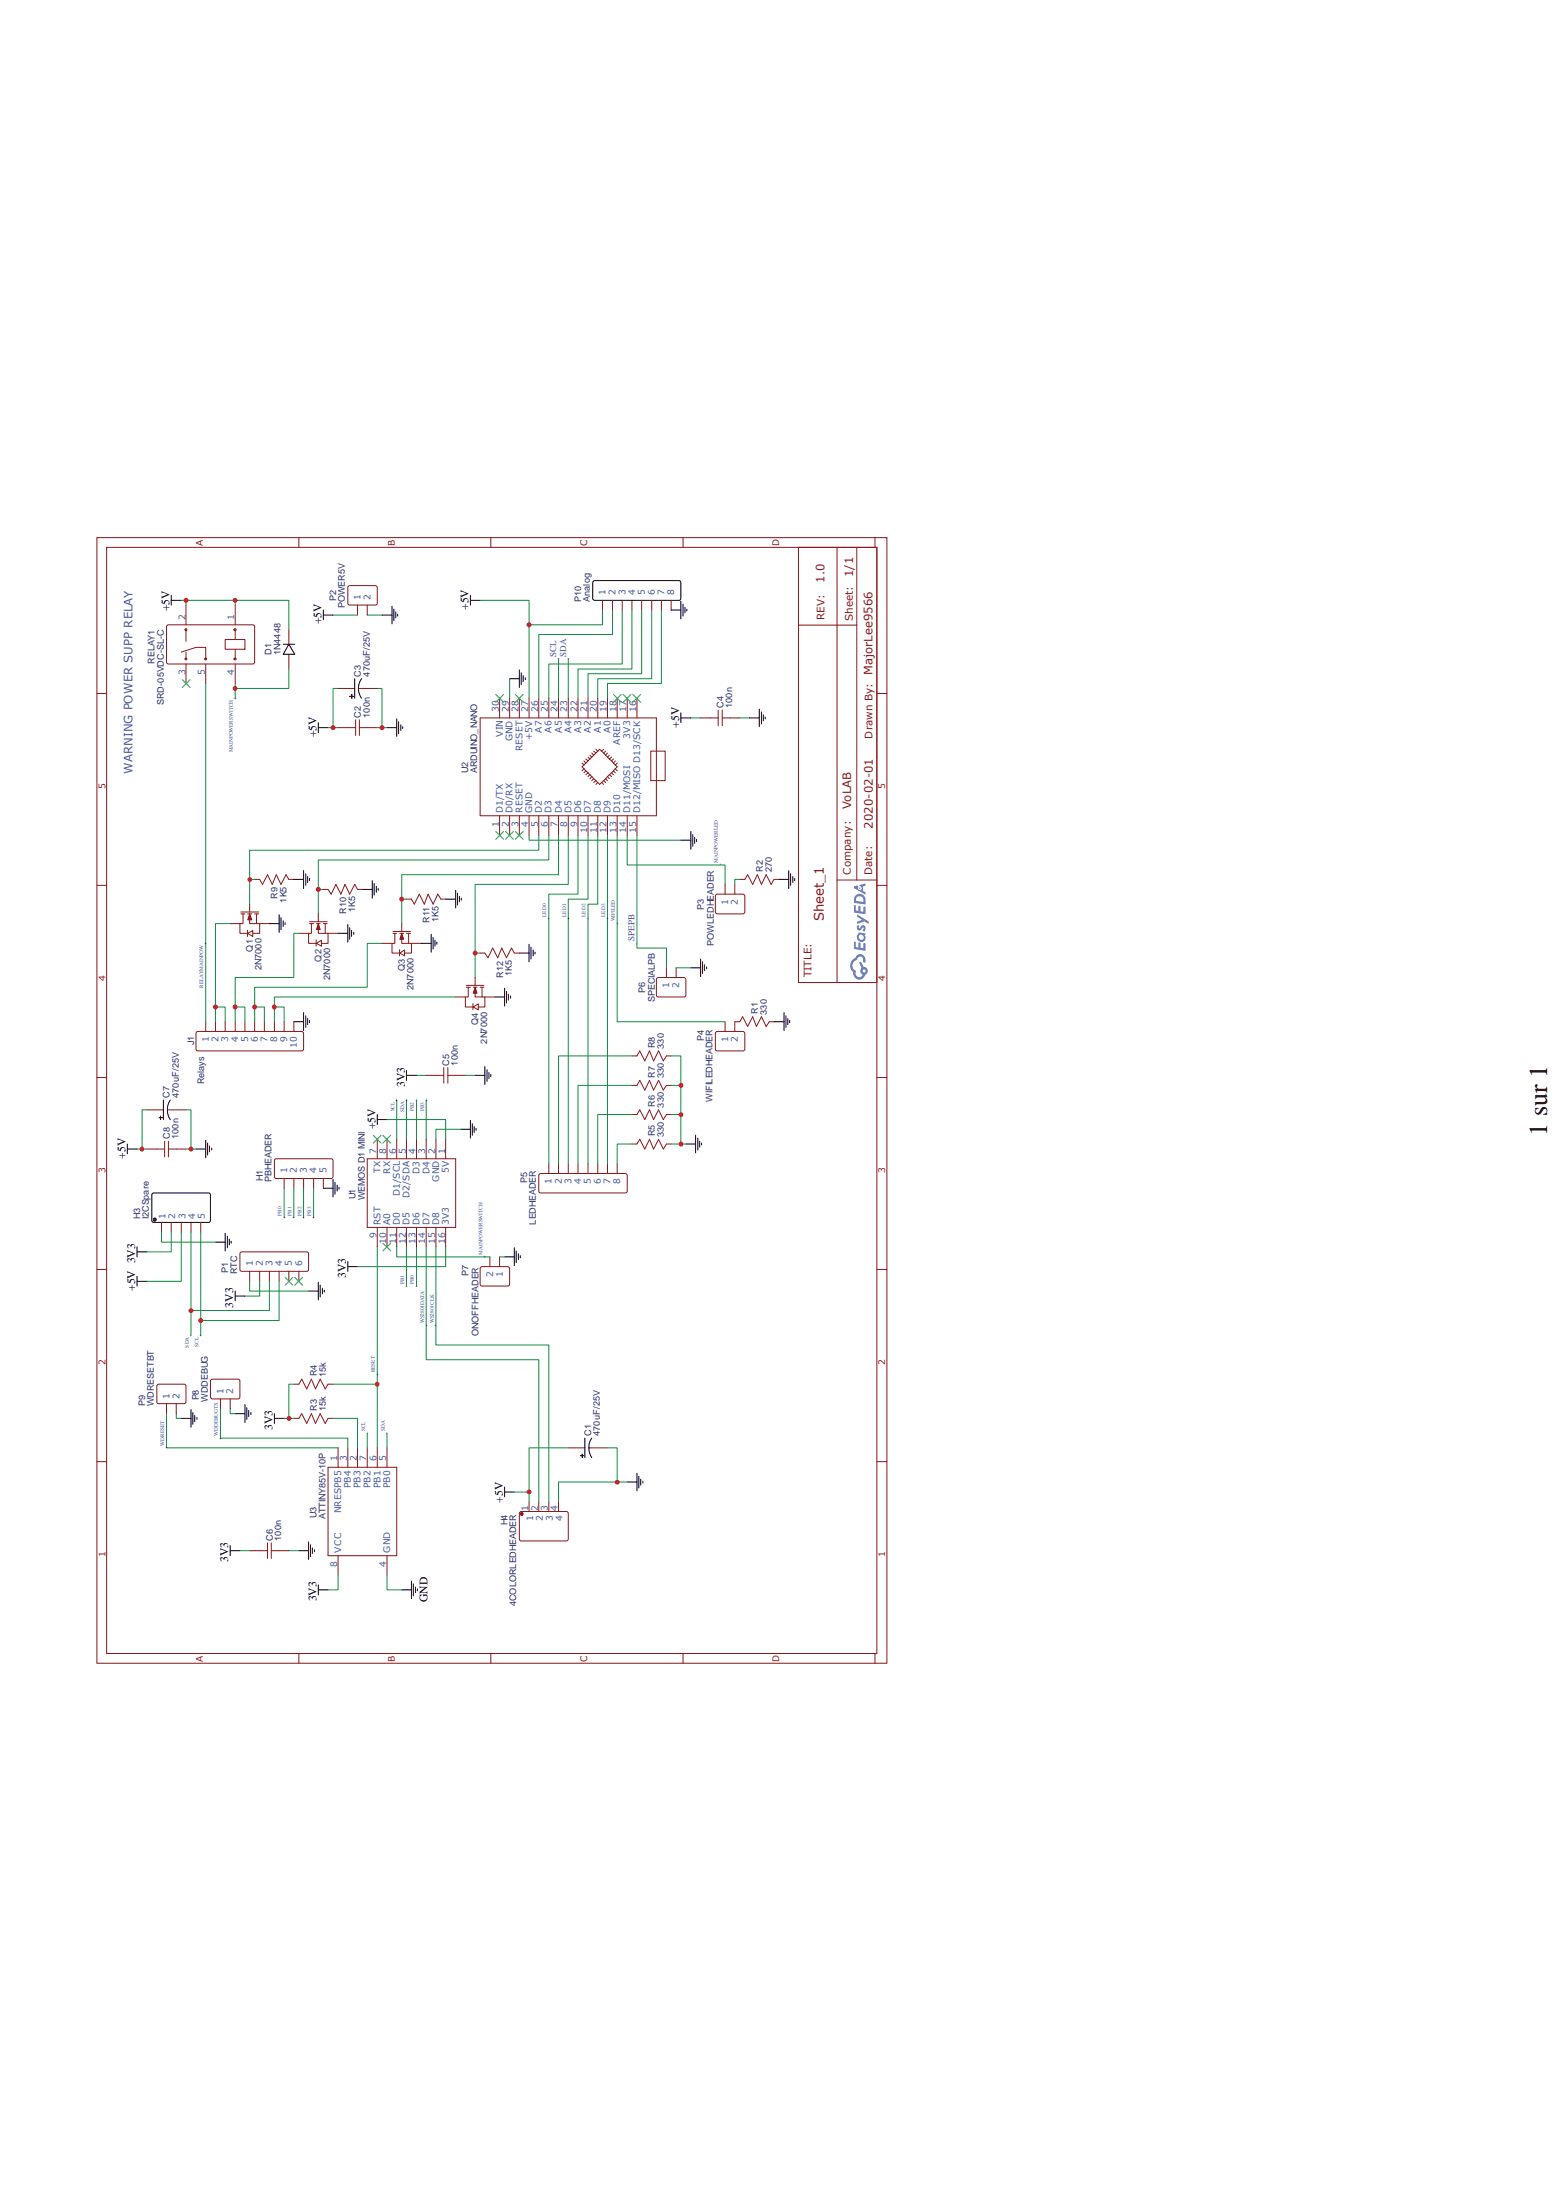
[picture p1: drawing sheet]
<svg xmlns="http://www.w3.org/2000/svg" width="210mm" height="297mm" viewBox="0 0 210 297" stroke-linecap="round" stroke-linejoin="round" font-family="sans-serif">
<g fill="none" stroke="#881618" stroke-width=".13">
<path d="M13.1 72.6h106.6v152h-106.6zM14.4 73.9h104v149.4h-104zM40.3 72.6v1.3M66.3 72.6v1.3M92.2 72.6v1.3M107.8 73.9h10.6v58.8h-10.6zM113 73.9v58.7M115.7 73.9v44.9M118.1 72.6v1.3M13.1 93.6h1.3M107.8 84.4h7.9M118.4 93.6h1.3"/>
<path d="M13.1 119.5h1.3M113 118.8h5.3M118.4 119.5h1.3M13.1 145.5h1.3M118.4 145.5h1.3M13.1 171.4h1.3M118.4 171.4h1.3M13.1 197.3h1.3M118.4 197.3h1.3M40.3 223.3v1.3M66.3 223.3v1.3M92.2 223.3v1.3"/>
<path d="M118.1 223.3v1.3"/>
</g>
<g fill="#6280c0">
<path d="M115.8 124.9l.2 .1a.15 .15 0 0 0-.1 .2 .15 .15 0 0 0 .1 .1 .54 .54 0 0 1 .8-.3v.5l-.2 .3-.2-.2 .2-.3-.1-.1a.74 .74 0 0 1-.7 .4l-.1-.3z"/>
<path d="M115.7 123.5l1.6 .9v.3l-.6-.3-1 .3v-.3l.7-.2-.7-.4z"/>
<path d="M115.3 127.2l.1-.1 .1 .1v.7h.4v-.5l.1-.2 .1 .1 .1 .7h.3v-.5l.2-.2 .1 .1v1l-1.5-.3z"/>
<path d="M115.3 122.2h.2v.1v.6l.4 .1v-.6l.1-.1h.1l.1 .8h.3v-.6l.2-.1h.1v1l-1.5-.2z"/>
<path d="M115.3 119.7l.4-.2 .2 .3a.25 .25 0 0 0 .1 .4 .25 .25 0 0 0 .3-.3l-.3-.4 .8-.2v.3l-.3 .1v.6l.3 .2v.3l-1.5-.9z"/>
<path d="M116 119.9h.1v.1h-.1z"/>
<path d="M115.5 120.9l-.2 .3v.7l1.5 .2v-.5a.81 .81 0 0 0-.4-.8 .81 .81 0 0 0-.9 .1zM115.7 121.1a.56 .56 0 0 1 .7 0 .56 .56 0 0 1 .1 .7l-1-.2z"/>
<path d="M115.9 125.9v.2a.6 .6 0 0 0-.1 .9 .6 .6 0 0 0 .8 .1 .6 .6 0 0 0 .2-.9v-.2zM115.9 126.6a.35 .35 0 0 1 .7 0 .35 .35 0 0 1-.7 0z"/>
<path d="M115.7 129l-.3 .4a1.19 1.19 0 0 0-.2 1.9 .83 .83 0 0 0 .6 1 .83 .83 0 0 0 1-.7 .55 .55 0 0 0 .3-.6 .55 .55 0 0 0-.5-.5l-.4-.7-.2 .2 .3 .7-.1 .1a.55 .55 0 0 0 .3 .8 .52 .52 0 0 1-.8 .3 .52 .52 0 0 1-.1-.8 .8 .8 0 0 1-.5-.8 .8 .8 0 0 1 .6-.7 .4 .4 0 0 1 .4-.5 .4 .4 0 0 1 .4 .4l.1 .4h.2a.76 .76 0 0 0-.2-.9 .76 .76 0 0 0-.9 0zM116.5 130.9h.3v.3h-.3z"/>
</g>
<g fill="none" stroke="#881618" stroke-width=".13">
<path d="M47 79.1h.2h3.6l.1 .2v2.3l-.3 .1h-3.5l-.2-.3v-2.1zM45.6 98.2h2.4M48 97.2v2.1M48.3 81.7v1.3M48.5 97.2v2.1M48.5 98.2h2.4M49.6 81.7v1.3M64.8 96.9h23.8v13.2h-23.8zM67.4 94.3v2.6M68.8 94.3v2.6M70.1 94.3v2.6M71.4 94.3v2.6"/>
<path d="M72.7 94.3v2.6M74.1 94.3v2.6M75.4 94.3v2.6M76.7 94.3v2.6M78 94.3v2.6M79.4 94.3v2.6M80.7 94.3v2.6M82 94.3v2.6M83.3 94.3v2.6M84.7 94.3v2.6M86 94.3v2.6M67.4 110.1v2.7"/>
<path d="M68.8 110.1v2.7M70.1 110.1v2.7M71.4 110.1v2.7M72.7 110.1v2.7M74.1 110.1v2.7M75.4 110.1v2.7M76.7 110.1v2.7M78 110.1v2.7M78.6 103l.2 .3M78.8 102.7l.3 .3M78.8 103.8l.3 .3M78.8 103.8l-.2 .3"/>
<path d="M79.1 104.1l-.3 .2M79.1 102.5l.3 .2M79.1 104.1l.3 .2M79.4 110.1v2.7M79.4 102.2l.2 .3M79.4 104.3l.5 .5M79.4 104.3l-.3 .3M79.6 104.6l-.2 .2M79.6 102l.3 .2M79.9 101.7l.2 .3M79.9 104.8l.2 .3M79.9 104.8l-.3 .3"/>
<path d="M80.1 105.1l-.2 .3M80.1 101.4l.3 .3M80.1 105.1l.3 .3M80.4 101.2l.3 .2M80.4 105.4l.5 .5 .3-.2M80.4 105.4l-.3 .3M80.7 110.1v2.7M80.7 105.7l-.3 .2M81.2 101.4l-.3-.2-2.3 2.3 .2 .3M81.2 101.4l.3 .3M81.2 105.7l.3 .2M81.5 101.7l.2 .3"/>
<path d="M81.5 101.2l-.3 .2M81.5 105.4l-.3 .3M81.5 105.4l.2 .3M81.7 102l.6 .5M81.7 101.4l-.2 .3M81.7 105.1l-.2 .3M81.7 105.1l.3 .3M82 110.1v2.7M82 101.7l-.3 .3M82 104.8l-.3 .3M82 104.8l.3 .3M82.3 102.5l.2 .2"/>
<path d="M82.3 102l-.3 .2M82.3 104.6l-.3 .2M82.3 104.6l.2 .2M82.5 102.7l.3 .3M82.5 102.2l-.2 .3M82.5 104.3l-.2 .3M82.5 104.3l.3 .3M82.8 103l.5 .5-.2 .3M82.8 102.5l-.3 .2M82.8 104.1l-.3 .2M82.8 104.1l.3 .2M83.1 102.7l-.3 .3"/>
<path d="M83.1 103.8l-.3 .3M83.1 103.8l.2 .3M83.3 110.1v2.7M83.3 103l-.2 .3M84.7 110.1v2.7M86 110.1v2.7M87.8 101.4h2v4h-2zM97.9 119.4v1.3M99.2 119.4v1.3M99.9 118.7h.6l.4-.6 .7 1.3 .6-1.3 .6 1.3 .6-1.3 .7 1.3 .4-.7h.7M26.6 139.3h14.1l.3 .2v2.1l-.1 .2-.2 .1h-14h-.1l-.1-.3v-2.1zM27.8 138v1.3"/>
<path d="M29.1 138v1.3M30.4 138v1.3M31.7 138v1.3M33.1 138v1.3M34.4 138v1.3M35.7 138v1.3M37 138v1.3M38.4 138v1.3M39.7 138v1.3M96.6 139.3h.2h3.6l.1 .2v2.3l-.3 .1h-3.5l-.1-.3v-2.1zM96.7 120.8h3.7l.1 .2v2.3l-.3 .1h-3.4l-.2-.1v-.2v-2.1zM97.9 138v1.3"/>
<path d="M104.5 138h-.7l-.4 .6-.6-1.3-.7 1.3-.5-1.3-.7 1.3-.7-1.3-.3 .7h-.7v1.3M37.2 156.5h7.5l.3 .2-.1 2.3-.2 .1h-7.5l-.2-.3v-2.1zM38.4 159.1v1.3M39.7 159.1v1.3M41 159.1v1.3M42.3 159.1v1.3M43.6 159.1v1.3M49.6 156.5h11.9v9.2h-11.9zM50.9 153.8v2.7M52.2 153.8v2.7M53.6 153.8v2.7M54.9 153.8v2.7"/>
<path d="M56.2 153.8v2.7M57.5 153.8v2.7M58.8 153.8v2.7M60.2 153.8v2.7M72.8 158.6l.2-.2h11.4l.1 .1 .2 .2v2.1l-.1 .2-.2 .1-11.5-.1-.2-.2zM74.1 157.1v1.3M75.4 157.1v1.3M76.7 157.1v1.3M78 157.1v1.3M79.4 157.1v1.3M80.7 157.1v1.3M82 157.1v1.3"/>
<path d="M83.3 157.1v1.3M85.3 154.5h.7l.4-.7 .6 1.3 .7-1.3 .5 1.3 .7-1.3 .6 1.3 .5-.6h.6M85.3 150.5h.7l.4-.7 .6 1.4 .7-1.4 .5 1.4 .7-1.4 .6 1.4 .5-.7h.6M85.3 146.5h.7l.4-.6 .6 1.3 .7-1.3 .5 1.3 .7-1.3 .6 1.3 .5-.7h.6M85.3 142.6h.7l.4-.7 .6 1.3 .7-1.3 .5 1.3 .7-1.3 .6 1.3 .5-.6h.6M32.5 169.1l.1-.1h8.8l.3 .3v2.1l-.1 .1-.2 .2-8.9-.1-.1-.2v-2.1zM33.7 171.7v1.3M35.1 171.7v1.3M36.4 171.7v1.3M37.7 171.7v1.3M39 171.7v1.3M40.3 171.7v1.3"/>
<path d="M50.9 165.7v2.6M52.2 165.7v2.6M53.6 165.7v2.6M54.9 165.7v2.6M56.2 165.7v2.6M57.5 165.7v2.6M58.8 165.7v2.6M60.2 165.7v2.6M64.9 171.1l.2-.1 3.5 .1 .2 .2v2.2l-.3 .1h-3.6l-.1-.2v-2.1zM66.1 169.7v1.3M67.4 169.7v1.3M21.3 186.9h3.5l.2 .1 .1 .1v2.3l-.3 .1h-3.5l-.1-.2v-2.2z"/>
<path d="M22.5 189.5v1.4M23.8 189.5v1.4M28.4 186.3l.3-.1h3.4l.2 .1 .1 .2-.1 2.2-.2 .2-3.6-.1-.1-.2zM29.8 188.9v1.3M31.1 188.9v1.3M39.7 191.5h.6l.4-.6 .7 1.3 .6-1.3 .6 1.3 .6-1.3 .7 1.3 .4-.7h.7M39.7 186.9h.6l.4-.7 .7 1.3 .6-1.3 .6 1.3 .6-1.3 .7 1.3 .4-.6h.7M44.3 198.1h9.3v11.9h-9.3zM45.6 195.5v2.6M46.9 195.5v2.6M48.3 195.5v2.6M49.6 195.5v2.6"/>
<path d="M50.9 195.5v2.6M52.2 195.5v2.6M45.6 210v2.7M52.2 210v2.7M70.2 204.2l.2-.1h6.1l.1 .1 .1 .1v3.5l-.1 .2-.1 .1h-6.1l-.2-.1-.1-.2v-3.5z"/>
</g>
<g fill="none" stroke="#000" stroke-width=".13">
<path d="M23.1 81.1h1.4M23.1 80.4v1.3M43 98.2h1.3M43 97.6v1.3M43.6 83h1.4M43.6 82.4v1.3M51.6 83h1.3M52.2 98.2h1.4M52.9 81.9v2.3M53.2 82.2v1.6M53.4 82.6v.8M53.6 97.1v2.3"/>
<path d="M53.7 82.9v.3M53.8 97.4v1.6M54.1 97.9v.7M54.4 98.1v.3M105.2 118.7h1.3M106.5 117.5v2.5M106.7 118v1.5M107 118.4v.8M107.3 118.6v.3M39.7 138h1.3M41 136.7v2.4M41.3 137.1v1.6"/>
<path d="M41.5 137.5v.8M41.8 137.8v.3M104.5 138h1.3M105.8 136.7v2.4M106.1 137.1v1.6M106.3 137.5v.8M106.6 137.8v.3M92.6 154.5h1.3M93.9 153.3v2.3M94.2 153.7v1.6M94.4 154.1v.8M94.7 154.3v.3"/>
<path d="M31.7 175h1.4M31.7 174.3v1.3M41.7 174.3h1.3M43 173.1v2.4M43.2 173.5v1.6M43.5 173.9v.8M43.8 174.2v.2M46.9 171h1.4M46.9 170.3v1.4M68.1 169.7h1.3M69.4 168.5v2.4M69.7 168.9v1.6"/>
<path d="M70 169.3v.8M70.2 169.5v.3M24.5 191.5h1.3M25.8 190.3v2.4M26 190.7v1.6M26.3 191.1v.8M26.6 191.4v.2M31.7 190.9h1.4M33.1 189.6v2.5M33.3 190.1v1.5M33.6 190.4v.9M33.9 190.7v.3"/>
<path d="M37 191.5h1.4M37 190.9v1.3M43 214v1.3M43 214.7h1.3M54.2 214.7h1.3M55.5 213.5v2.3M55.8 213.9v1.6M56.1 214.3v.7M56.3 214.5v.3"/>
</g>
<g fill="none" stroke="#128a43" stroke-width=".13">
<path d="M24.5 81.1h7.2v.6M25.1 81.1v.6M27.8 92.3v45.7M31.7 92.3v2M44.3 98.2h1.3M45 83h3.3M45.6 93h-.6v5.2M49.6 83h2M50.9 93h.7v5.2M50.9 98.2h1.3M78 112.8v7.9h-3.9v36.4M79.4 112.8v8.6h-2.7v35.7"/>
<path d="M80.7 112.8v9.3h-1.3v35M82 112.8v44.3M83.3 112.8v25.2h14.6M84.7 112.8v4h13.2v2.6M99.9 118.7h-.7v.7M85.3 154.5h-2v2.6M85.3 150.5h-4.6v6.6M85.3 146.5h-7.3v10.6M85.3 142.6h-9.9v14.5M90.6 142.6h1.3v11.9M90.6 154.5h2M90.6 150.5h1.3"/>
<path d="M90.6 146.5h1.3M33.7 173v1.3h8M35.1 173v2h-2M36.4 173v3.9h-10.6M37.7 173v5.3h-10.6M50.9 168.3v18.6M53.6 168.3v1.4h12.5M60.2 168.3v2.7h-11.9M67.4 169.7h.7M22.5 190.9v4.6h23.1M23.8 190.9v.6h.7M29.8 190.2v4h17.1v1.3"/>
<path d="M31.1 190.2v.7h.6M38.4 191.5h1.3M39.7 186.9h-.7v4.6M45 191.5h3.3v4M45 186.9h5.9v8.6M49.6 193.5v2M52.2 193.5v2M45.6 212.7v2h-1.3M52.2 212.7v2h2"/>
</g>
<g fill="#000">
<path d="M31.6 94.3h.3zM31.7 94.1v.3z"/>
<path d="M97.1 116.8h.3zM97.2 116.6v.3z"/>
<path d="M27.6 127.4h.3zM27.8 127.2v.3z"/>
<path d="M73.9 124h.3zM74.1 123.9v.3z"/>
<path d="M76.6 124h.2zM76.7 123.9v.3z"/>
<path d="M79.2 124h.3zM79.4 123.9v.3z"/>
<path d="M81.9 124h.2zM82 123.9v.3z"/>
<path d="M83.2 124.7h.2zM83.3 124.6v.2z"/>
<path d="M65.3 169.7h.3zM65.4 169.5v.3z"/>
<path d="M29.6 194.2h.3zM29.8 194v.3z"/>
<path d="M49.4 193.5h.3zM49.6 193.4v.2z"/>
<path d="M50.8 185.6h.3zM50.9 185.4v.3z"/>
<path d="M52.1 193.5h.3zM52.2 193.4v.2z"/>
</g>
<path d="M70.3 204.3h.3v.3h-.2h-.1z" fill="#881618"/>
<path d="M70.3 204.3h.3v.3h-.2h-.1zM71.4 202.8v1.3M72.7 202.8v1.3M74.1 202.8v1.3M75.4 202.8v1.3" fill="none" stroke="#881618" stroke-width=".13"/>
<g fill="none" stroke="#000" stroke-width=".13">
<path d="M63.5 80.4v1.3M63.5 81.1h1.3M68.8 91.6h1.3M70.1 90.5v2.3M70.4 90.8v1.6M70.6 91.2v.8M70.9 91.5v.3M91.9 113.4h1.4M93.3 112.3v2.4M93.5 112.7v1.5M93.8 113.1v.8M94 113.3v.3"/>
<path d="M45 159.2v2.4M45.2 159.6v1.6M50.9 151.2h1.3M50.9 150.5v1.3M62.1 152.5h1.4M63.5 151.3v2.4M63.8 151.7v1.6M64 152.1v.8M64.3 152.3v.3M43.6 160.4h1.4M45.5 160v.8M45.8 160.3v.3"/>
<path d="M86 198.9v2.4M86.2 199.3v1.6M86.5 199.7v.8M86.8 200v.2M68.1 201.5h1.3M68.1 200.8v1.3M84.7 200.1h1.3"/>
</g>
<g fill="none" stroke="#128a43" stroke-width=".13">
<path d="M64.8 81.1h6.6v13.2M68.8 91.6v2.7M71.4 112.8v.6h20.5M52.2 151.2h8v2.6M53.6 148.5v5.3M54.9 148.5v5.3M56.2 148.5v5.3M57.5 148.5v5.3M62.1 152.5h-3.3v1.3M38.4 160.4v4M39.7 160.4v4M41 160.4v4"/>
<path d="M42.3 160.4v4M54.9 168.3v5.3M56.2 168.3v5.3M57.5 168.3v15.3h15.2v19.2M58.8 168.3v13.3h15.3v21.2M69.4 201.5h2v1.3M84.7 200.1h-9.3v2.7"/>
</g>
<g fill="#000">
<path d="M68 93.8l-1.1 1zM66.9 93.8l1.1 1z"/>
<path d="M69.6 94.8l1-1zM69.6 93.8l1 1z"/>
<path d="M83.9 93.8l-1.1 1zM82.8 93.8l1.1 1z"/>
<path d="M84.1 94.8l1.1-1zM84.1 93.8l1.1 1z"/>
<path d="M85.4 94.8l1.1-1zM85.4 93.8l1.1 1z"/>
<path d="M66.9 113.3l1.1-1zM66.9 112.3l1.1 1z"/>
<path d="M68.2 113.3l1.1-1zM68.2 112.3l1.1 1z"/>
<path d="M69.6 113.3l1-1zM69.6 112.3l1 1z"/>
<path d="M50.4 154.3l1-1zM50.4 153.3l1 1z"/>
<path d="M51.7 154.3l1-1zM51.7 153.3l1 1z"/>
<path d="M53.4 148.5h.3zM53.6 148.4v.3z"/>
<path d="M54.7 148.5h.3zM54.9 148.4v.3z"/>
<path d="M56.1 148.5h.2zM56.2 148.4v.3z"/>
<path d="M57.4 148.5h.3zM57.5 148.4v.3z"/>
<path d="M38.2 164.4h.3zM38.4 164.2v.3z"/>
<path d="M38.5 173.5l1-1zM38.5 172.5l1 1z"/>
<path d="M39.5 164.4h.3zM39.7 164.2v.3z"/>
<path d="M39.8 173.5l1.1-1zM39.8 172.5l1.1 1z"/>
<path d="M40.9 164.4h.2zM41 164.2v.3z"/>
<path d="M42.2 164.4h.3zM42.3 164.2v.3z"/>
<path d="M51.7 168.9l1-1.1zM51.7 167.8l1 1.1z"/>
<path d="M54.7 173.6h.3zM54.9 173.5v.3z"/>
<path d="M56.1 173.6h.2zM56.2 173.5v.3z"/>
<path d="M57.4 178.9h.3zM57.5 178.8v.3z"/>
<path d="M58.7 178.9h.3zM58.8 178.8v.3z"/>
</g>
<g fill="none" stroke="#4fb848" stroke-width=".13">
<path d="M66.9 93.8l1.1 1M68 93.8l-1.1 1M69.6 93.8l1 1M70.6 93.8l-1 1M82.8 93.8l1.1 1M83.9 93.8l-1.1 1M84.1 93.8l1.1 1M85.2 93.8l-1.1 1M85.4 93.8l1.1 1M86.5 93.8l-1.1 1M66.9 112.3l1.1 1M68 112.3l-1.1 1"/>
<path d="M68.2 112.3l1.1 1M69.3 112.3l-1.1 1M69.6 112.3l1 1M70.6 112.3l-1 1M50.4 153.3l1 1M51.4 153.3l-1 1M51.7 153.3l1 1M52.7 153.3l-1 1M38.5 172.5l1 1M39.5 172.5l-1 1M39.8 172.5l1.1 1M40.9 172.5l-1.1 1"/>
<path d="M51.7 167.8l1 1.1M52.7 167.8l-1 1.1"/>
</g>
<path d="M33.7 123.4l.3 .8h-.6z" fill="#881618"/>
<g fill="none" stroke="#881618" stroke-width=".13">
<path d="M34.4 118.7h.7l.3 .7 .7-1.3 .6 1.3 .6-1.3 .6 1.3 .7-1.3 .4 .6h.7M31.1 124.7h1.3M32.5 123.1h2.4M32.5 123.4h.6M32.8 123.4v1.3h-.4v1.3h1M33.4 125.6v.8M33.4 126l.7-.4v.8zM33.4 123.4h.6M33.7 123.4l.3 .8h-.6zM33.7 123.4v1.3h1.4v1.3h-1M33.7 122.1v1M34.4 123.4h.5"/>
<path d="M34.6 123.4v1.3M35.1 124.7h1.3M43.6 120.1h.7l.4 .6 .6-1.3 .7 1.3 .6-1.3 .6 1.3 .7-1.3 .4 .7h.6"/>
</g>
<path d="M34.4 118.7h-.7v3.4M72.7 112.8v2h-39v3.9M29.1 136h1.3v2M31.1 124.7h-2v13.3M43.6 120.1h-.6v3.3" fill="none" stroke="#128a43" stroke-width=".13"/>
<g fill="none" stroke="#000" stroke-width=".13">
<path d="M39.7 118.7h1.3M41 117.5v2.5M41.3 118v1.5M41.5 118.4v.8M41.8 118.6v.3M50.2 118.9v2.4M50.5 119.3v1.6M50.8 119.7v.8M51.1 120v.2M36.4 124.7h1.3M37.7 123.5v2.4M37.9 123.9v1.6"/>
<path d="M38.2 124.3v.8M38.5 124.6v.2M45.6 126h1.3M46.9 124.8v2.4M47.2 125.3v1.5M47.5 125.6v.8M47.8 125.9v.2M48.9 120.1h1.3"/>
</g>
<path d="M43 124.7l.2 .8h-.5z" fill="#881618"/>
<g fill="none" stroke="#881618" stroke-width=".13">
<path d="M40.3 126h1.4M41.8 124.4h2.4M41.8 124.7h.5M42 124.7v1.3h-.3v1.4h1M42.7 126.9v.9M42.7 127.4l.7-.5v.9zM42.7 124.7h.5M43 124.7l.2 .8h-.5zM43 124.7v1.3h1.3v1.4h-.9M43 123.4v1M43.6 124.7h.6M43.9 124.7v1.3"/>
<path d="M44.3 126h1.3M54.9 121.4h.6l.4 .7 .7-1.4 .7 1.4 .5-1.4 .7 1.4 .6-1.4 .4 .7h.7"/>
</g>
<path d="M56.9 127.4h1.3M58.2 126.1v2.5M58.5 126.6v1.5M58.7 126.9v.9M59 127.2v.3M60.2 121.4h1.3M61.5 120.2v2.4M61.8 120.6v1.6M62 121v.8M62.3 121.3v.2" fill="none" stroke="#000" stroke-width=".13"/>
<path d="M54.9 121.4h-.7v3.3" fill="none" stroke="#128a43" stroke-width=".13"/>
<path d="M54.2 126l.3 .8h-.5z" fill="#881618"/>
<g fill="none" stroke="#881618" stroke-width=".13">
<path d="M51.6 127.4h1.3M53 125.8h2.4M53 126h.6M53.3 126v1.4h-.4v1.3h1.1M53.9 128.2v.9M54 128.7l.6-.4v.8zM54 126h.5M54.2 126l.3 .8h-.5zM54.2 126v1.4h1.3v1.3h-.9M54.2 124.7v1.1M54.9 126h.5M55.2 126v1.4"/>
<path d="M55.5 127.4h1.4M64.8 128.7h.6l.5 .6 .6-1.3 .7 1.3 .5-1.3 .7 1.3 .6-1.3 .4 .7h.7"/>
</g>
<path d="M66.8 134.6h1.3M68.1 133.4v2.4M68.4 133.8v1.6M68.6 134.2v.8M68.9 134.5v.3M70.1 128.7h1.3M71.4 127.5v2.4M71.7 127.9v1.6M72 128.3v.8M72.2 128.6v.2" fill="none" stroke="#000" stroke-width=".13"/>
<path d="M64.8 128.7h-.7v3.3" fill="none" stroke="#128a43" stroke-width=".13"/>
<path d="M64.1 133.3l.3 .8h-.5z" fill="#881618"/>
<g fill="none" stroke="#881618" stroke-width=".13">
<path d="M22.6 84.4h.1h11.4l.3 .2v4.8l-.3 .3h-11.4l-.2-.3v-4.8zM24.5 88l2-.6h1.3v1.6M25 84.9h.2v.2h-.2zM25 88.9h.2v.2h-.2zM25.1 81.7v2.7M25.1 85v1.6M25.1 88v1M25.1 89.7v2.6M27.7 88.9h.2v.2h-.2zM27.8 89.7v2.6M30.4 86.3h2.7v1.4h-2.7zM31.6 88.9h.2v.2h-.2z"/>
<path d="M31.6 84.9h.2v.2h-.2zM31.7 81.7v2.7M31.7 85v1.3M31.7 87.7v1.3M31.7 89.7v2.6M61.5 134.6h1.3M62.9 133h2.4M62.9 133.3h.6M63.2 133.3v1.3h-.4v1.4h1.1M63.8 135.5v.8M63.9 136l.7-.5v.8zM63.9 133.3h.5"/>
<path d="M64.1 133.3l.3 .8h-.5zM64.1 133.3v1.3h1.3v1.4h-.8M64.1 132v1M64.8 133.3h.5M65.1 133.3v1.3M65.4 134.6h1.4M88.6 132.1l.3-.1h3.4l.2 .1 .1 .1-.1 2.3-.2 .1h-3.6l-.1-.2zM90 130.7v1.3M91.3 130.7v1.3"/>
</g>
<g fill="none" stroke="#128a43" stroke-width=".13">
<path d="M75.4 89v5.3M76.7 89v5.3M74.1 112.8v3.3h-31.1v4M75.4 112.8v5.3h-21.2v3.3M76.7 112.8v6.6h-12.6v9.3M86 112.8v15.2h4v2.7M31.7 136h1.4v2M34.4 136h1.3v2M37 136h1.4v2M40.3 126h-.6v6h-8v6M51.6 127.4h-2v5.9h-15.2v4.7M61.5 134.6h-24.5v3.4"/>
<path d="M91.3 130.7h2"/>
</g>
<g fill="#000">
<path d="M24.6 92.8l1.1-1zM24.6 91.8l1.1 1z"/>
<path d="M75.3 89h.2zM75.4 88.8v.3z"/>
<path d="M76.6 89h.2zM76.7 88.8v.3z"/>
<path d="M85.9 127.4h.2zM86 127.2v.3z"/>
<path d="M22.4 195.5h.2zM22.5 195.4v.2z"/>
</g>
<path d="M24.6 91.8l1.1 1M25.7 91.8l-1.1 1" fill="none" stroke="#4fb848" stroke-width=".13"/>
<g fill="none" stroke="#000" stroke-width=".13">
<path d="M93.3 130.7h1.3M94.6 129.5v2.4M94.8 129.9v1.5M95.1 130.2v.9M95.4 130.5v.3M18.5 173h1.3M18.5 172.3v1.3M20.6 161.1h7.7l.1 .3v3.5l-.2 .1h-7.5h-.1l-.1-.2v-3.4zM29.1 167.7h1.3M30.4 166.5v2.4M30.7 166.9v1.6M30.9 167.3v.8"/>
<path d="M31.2 167.6v.2"/>
</g>
<path d="M20.8 164.5h.2v.3l-.1 .1-.1-.1z" fill="#881618"/>
<path d="M80.1 78.4h11.6h.1l.1 .3v2.1l-.1 .2-.1 .1h-11.4l-.3-.3v-2.1zM47.9 91.6v2.7M48.8 91.6a2.25 2.25 0 0 0 0 2.7M90.6 82.4h1.3M91.9 81.2v2.4M92.2 81.6v1.6M92.5 82v.8M92.7 82.2v.3M18.5 169h1.3M18.5 168.3v1.4M20.8 164.5h.2v.3l-.1 .1-.1-.1z" fill="none" stroke="#000" stroke-width=".13"/>
<g fill="none" stroke="#881618" stroke-width=".13">
<path d="M45.6 93h2.3M48.4 93h2.5M81.3 81.1v1.3M82.7 81.1v1.3M84 81.1v1.3M85.3 81.1v1.3M86.6 81.1v1.3M88 81.1v1.3M89.3 81.1v1.3M90.6 81.1v1.3M21.8 165v1.4M23.1 165v1.4"/>
<path d="M24.5 165v1.4M25.8 165v1.4M27.1 165v1.4"/>
</g>
<path d="M81.3 82.4v2h-9.9M82.7 82.4v3.3h-10v8.6M84 82.4v7.3h-9.9v4.6M85.3 82.4v7.9h-7.3v4M86.6 82.4v8.6h-7.2v3.3M88 82.4v9.2h-7.3v2.7M89.3 82.4v9.9h-7.3v2M21.8 166.4v1.3h7.3M23.1 166.4v2.6h-3.3M24.5 166.4v6.6h-4.7M25.8 166.4v13.9M27.1 166.4v13.9" fill="none" stroke="#128a43" stroke-width=".13"/>
<g fill="#000">
<path d="M25.7 180.3h.2zM25.8 180.1v.3z"/>
<path d="M27 180.3h.2zM27.1 180.1v.3z"/>
</g>
<path d="M47.5 93.8v.5z" fill="#881618"/>
<path d="M47.5 93.8v.5z" fill="none" stroke="#000" stroke-width=".13"/>
<path d="M47.2 94h.6z" fill="#881618"/>
<path d="M47.2 94h.6zM79 194.2v2.6M79.9 194.2a2.45 2.45 0 0 0 0 2.6" fill="none" stroke="#000" stroke-width=".13"/>
<path d="M76.7 195.5h2.3M79.5 195.5h2.5" fill="none" stroke="#881618" stroke-width=".13"/>
<path d="M78.6 196.3v.5z" fill="#881618"/>
<path d="M78.6 196.3v.5z" fill="none" stroke="#000" stroke-width=".13"/>
<path d="M78.3 196.5h.5z" fill="#881618"/>
<g fill="none" stroke="#000" stroke-width=".13">
<path d="M38.2 87h1.6M39 87l.8 1.3h-1.6zM91.9 96.9h1.4M91.9 96.3v1.3M101.2 96.9h1.3M102.5 95.7v2.4M102.8 96.1v1.6M103 96.5v.8M103.3 96.8v.3M22.1 148.5v2.7M23 148.5a2.45 2.45 0 0 0 0 2.7M54.9 145.2h1.3"/>
<path d="M54.9 144.6v1.3M64.1 145.2h1.3M65.4 144v2.4M65.7 144.4v1.6M66 144.8v.8M66.3 145.1v.3M78.3 196.5h.5zM31.1 209.4h1.3M31.1 208.7v1.3M40.3 209.4h1.4M41.7 208.2v2.4M41.9 208.6v1.6"/>
<path d="M42.2 209v.8M42.5 209.2v.3"/>
</g>
<path d="M31.7 81.1h7.3v3.9M39 90.3v2.7h-7.3M93.3 96.9h1.3M99.9 96.9h1.3M56.2 145.2h1.3M62.8 145.2h1.3M76.7 195.5h-5.3v6M82 195.5h1.3v4.6M32.4 209.4h1.3M39 209.4h1.3" fill="none" stroke="#128a43" stroke-width=".13"/>
<g fill="none" stroke="#881618" stroke-width=".13">
<path d="M39 85v2M39 88.3v2M94.6 96.9h2.3M96.9 95.9v2.1M97.5 95.9v2.1M97.5 96.9h2.4M19.8 149.8h2.3M22.6 149.8h2.5M57.5 145.2h2.4M59.9 144.1v2.2M60.5 144.1v2.2M60.5 145.2h2.3"/>
<path d="M33.7 209.4h2.4M36.1 208.3v2.1M36.6 208.3v2.1M36.6 209.4h2.4"/>
</g>
<path d="M21.7 150.7v.5z" fill="#881618"/>
<path d="M21.7 150.7v.5z" fill="none" stroke="#000" stroke-width=".13"/>
<path d="M21.4 150.9h.5z" fill="#881618"/>
<path d="M17.2 155.1h1.3M17.2 154.5v1.3M21.4 150.9h.5zM26.5 155.1h1.3M27.8 154v2.3M28 154.3v1.6M28.3 154.7v.8M28.6 155v.3" fill="none" stroke="#000" stroke-width=".13"/>
<path d="M18.5 155.1h1.3M19.8 149.8h-.6v5.3M25.1 149.8h.7v5.3M25.1 155.1h1.4" fill="none" stroke="#128a43" stroke-width=".13"/>
<path d="M19.8 155.1h2.4M22.2 154.1v2.1M22.7 154.1v2.1M22.7 155.1h2.4" fill="none" stroke="#881618" stroke-width=".13"/>
<g fill="#cf2026">
<circle cx="25.8" cy="155.1" r=".33"/>
<circle cx="19.2" cy="155.1" r=".33"/>
<circle cx="31.7" cy="81" r=".33"/>
<circle cx="83.3" cy="200.1" r=".33"/>
<circle cx="71.4" cy="84.4" r=".33"/>
<circle cx="54.2" cy="121.4" r=".34"/>
<circle cx="25.1" cy="81.1" r=".34"/>
<circle cx="91.9" cy="154.5" r=".33"/>
<circle cx="91.9" cy="146.5" r=".33"/>
<circle cx="39" cy="191.5" r=".33"/>
<circle cx="45" cy="98.2" r=".33"/>
<circle cx="51.6" cy="98.2" r=".34"/>
<circle cx="50.9" cy="186.9" r=".33"/>
<circle cx="91.9" cy="150.5" r=".32"/>
<circle cx="33.7" cy="118.8" r=".32"/>
<circle cx="29.1" cy="136" r=".33"/>
<circle cx="43" cy="120.1" r=".33"/>
<circle cx="64.1" cy="128.7" r=".33"/>
<circle cx="31.7" cy="136" r=".33"/>
<circle cx="34.4" cy="136" r=".33"/>
<circle cx="37" cy="136" r=".33"/>
<circle cx="25.8" cy="177" r=".33"/>
<circle cx="27.1" cy="178.3" r=".33"/>
<circle cx="71.4" cy="201.4" r=".33"/>
<circle cx="31.7" cy="92.9" r=".33"/>
</g>
<text font-size="3.5" x="208.8" y="153.3" transform="rotate(-90 208.8 153.3)">1 sur 1</text>
<text font-size="1.8" fill="#881618" x="111.2" y="124.3" transform="rotate(-90 111.2 124.3)">Sheet_1</text>
<g font-size="1.6" fill="#881618">
<text x="115.1" y="77.9" transform="rotate(-90 115.1 77.9)">1/1</text>
<text x="111.3" y="78.7" transform="rotate(-90 111.3 78.7)">1.0</text>
<text x="117.8" y="91.1" transform="rotate(-90 117.8 91.1)">MajorLee9566</text>
<text x="114.9" y="109.3" transform="rotate(-90 114.9 109.3)">VoLAB</text>
<text x="117.8" y="111.9" transform="rotate(-90 117.8 111.9)">2020-02-01</text>
</g>
<g font-size="1.6">
<text x="22.9" y="82.5" transform="rotate(-90 22.9 82.5)">+5V</text>
<text x="63.2" y="82.4" transform="rotate(-90 63.2 82.4)">+5V</text>
<text x="43.4" y="84.3" transform="rotate(-90 43.4 84.3)">+5V</text>
<text x="42.7" y="99.6" transform="rotate(-90 42.7 99.6)">+5V</text>
<text x="91.7" y="98.2" transform="rotate(-90 91.7 98.2)">+5V</text>
<text x="54.7" y="146.8" transform="rotate(-90 54.7 146.8)">3V3</text>
<text x="50.7" y="152.5" transform="rotate(-90 50.7 152.5)">+5V</text>
<text x="16.9" y="156.5" transform="rotate(-90 16.9 156.5)">+5V</text>
<text x="46.7" y="172.6" transform="rotate(-90 46.7 172.6)">3V3</text>
<text x="18.2" y="174.3" transform="rotate(-90 18.2 174.3)">+5V 3V3</text>
<text x="31.5" y="176.6" transform="rotate(-90 31.5 176.6)">3V3</text>
<text x="36.8" y="193.1" transform="rotate(-90 36.8 193.1)">3V3</text>
<text x="67.9" y="202.9" transform="rotate(-90 67.9 202.9)">+5V</text>
<text x="30.8" y="210.9" transform="rotate(-90 30.8 210.9)">3V3</text>
<text x="42.7" y="216.2" transform="rotate(-90 42.7 216.2)">3V3</text>
<text x="57.7" y="216.4" transform="rotate(-90 57.7 216.4)">GND</text>
</g>
<text font-size="1.6" fill="#3b53a3" x="17.9" y="104.5" transform="rotate(-90 17.9 104.5)">WARNING POWER SUPP RELAY</text>
<g font-size="1.4" fill="#881618">
<text x="111.3" y="83.7" transform="rotate(-90 111.3 83.7)">REV:</text>
<text x="115.1" y="83.9" transform="rotate(-90 115.1 83.9)">Sheet:</text>
<text x="117.8" y="99.7" transform="rotate(-90 117.8 99.7)">Drawn By:</text>
<text x="114.9" y="118.1" transform="rotate(-90 114.9 118.1)">Company:</text>
<text x="117.7" y="118.1" transform="rotate(-90 117.7 118.1)">Date:</text>
<text x="109.6" y="131.9" transform="rotate(-90 109.6 131.9)">TITLE:</text>
</g>
<g font-size="1.2" fill="#881618">
<text x="27.4" y="73.7" transform="rotate(-90 27.4 73.7)">A</text>
<text x="53.3" y="73.7" transform="rotate(-90 53.3 73.7)">B</text>
<text x="79.2" y="73.7" transform="rotate(-90 79.2 73.7)">C</text>
<text x="105.2" y="73.7" transform="rotate(-90 105.2 73.7)">D</text>
<text x="14.2" y="106.5" transform="rotate(-90 14.2 106.5)">5</text>
<text x="119.5" y="106.5" transform="rotate(-90 119.5 106.5)">5</text>
<text x="14.2" y="132.5" transform="rotate(-90 14.2 132.5)">4</text>
<text x="119.5" y="132.5" transform="rotate(-90 119.5 132.5)">4</text>
<text x="14.2" y="158.4" transform="rotate(-90 14.2 158.4)">3</text>
<text x="119.5" y="158.4" transform="rotate(-90 119.5 158.4)">3</text>
<text x="14.2" y="184.4" transform="rotate(-90 14.2 184.4)">2</text>
<text x="119.5" y="184.4" transform="rotate(-90 119.5 184.4)">2</text>
<text x="14.2" y="210.3" transform="rotate(-90 14.2 210.3)">1</text>
<text x="119.5" y="210.3" transform="rotate(-90 119.5 210.3)">1</text>
<text x="27.4" y="224.4" transform="rotate(-90 27.4 224.4)">A</text>
<text x="53.3" y="224.4" transform="rotate(-90 53.3 224.4)">B</text>
<text x="79.2" y="224.4" transform="rotate(-90 79.2 224.4)">C</text>
<text x="105.2" y="224.4" transform="rotate(-90 105.2 224.4)">D</text>
</g>
<g font-size="1.2" fill="#3b53a3">
<text x="25" y="83.7" transform="rotate(-90 25 83.7)">2</text>
<text x="31.6" y="83.7" transform="rotate(-90 31.6 83.7)">1</text>
<text x="48.7" y="81" transform="rotate(-90 48.7 81)">1</text>
<text x="50" y="81" transform="rotate(-90 50 81)">2</text>
<text x="81.7" y="80.4" transform="rotate(-90 81.7 80.4)">1</text>
<text x="83.1" y="80.4" transform="rotate(-90 83.1 80.4)">2</text>
<text x="84.4" y="80.4" transform="rotate(-90 84.4 80.4)">3</text>
<text x="85.7" y="80.4" transform="rotate(-90 85.7 80.4)">4</text>
<text x="87" y="80.4" transform="rotate(-90 87 80.4)">5</text>
<text x="88.4" y="80.4" transform="rotate(-90 88.4 80.4)">6</text>
<text x="89.7" y="80.4" transform="rotate(-90 89.7 80.4)">7</text>
<text x="91" y="80.4" transform="rotate(-90 91 80.4)">8</text>
<text x="75.1" y="88.7" transform="rotate(-90 75.1 88.7)">SCL</text>
<text x="76.4" y="88.7" transform="rotate(-90 76.4 88.7)">SDA</text>
<text x="25" y="91.1" transform="rotate(-90 25 91.1)">3</text>
<text x="27.6" y="91.1" transform="rotate(-90 27.6 91.1)">5</text>
<text x="31.6" y="91.1" transform="rotate(-90 31.6 91.1)">4</text>
<text x="67.4" y="96.1" transform="rotate(-90 67.4 96.1)">30</text>
<text x="67.9" y="99.5" transform="rotate(-90 67.9 99.5)">VIN</text>
<text x="68.7" y="96.1" transform="rotate(-90 68.7 96.1)">29</text>
<text x="69.2" y="100.1" transform="rotate(-90 69.2 100.1)">GND</text>
<text x="70" y="96.1" transform="rotate(-90 70 96.1)">28</text>
<text x="70.5" y="101.5" transform="rotate(-90 70.5 101.5)">RESET</text>
<text x="71.3" y="96.1" transform="rotate(-90 71.3 96.1)">27</text>
<text x="71.8" y="99.9" transform="rotate(-90 71.8 99.9)">+5V</text>
<text x="72.6" y="96.1" transform="rotate(-90 72.6 96.1)">26</text>
<text x="73.2" y="99" transform="rotate(-90 73.2 99)">A7</text>
<text x="74" y="96.1" transform="rotate(-90 74 96.1)">25</text>
<text x="74.5" y="99" transform="rotate(-90 74.5 99)">A6</text>
<text x="75.3" y="96.1" transform="rotate(-90 75.3 96.1)">24</text>
<text x="75.8" y="99" transform="rotate(-90 75.8 99)">A5</text>
<text x="76.6" y="96.1" transform="rotate(-90 76.6 96.1)">23</text>
<text x="77.1" y="99" transform="rotate(-90 77.1 99)">A4</text>
<text x="77.9" y="96.1" transform="rotate(-90 77.9 96.1)">22</text>
<text x="78.4" y="99" transform="rotate(-90 78.4 99)">A3</text>
<text x="79.2" y="96.1" transform="rotate(-90 79.2 96.1)">21</text>
<text x="79.8" y="99" transform="rotate(-90 79.8 99)">A2</text>
<text x="80.6" y="96.1" transform="rotate(-90 80.6 96.1)">20</text>
<text x="81.1" y="99" transform="rotate(-90 81.1 99)">A1</text>
<text x="81.9" y="96.1" transform="rotate(-90 81.9 96.1)">19</text>
<text x="82.4" y="99" transform="rotate(-90 82.4 99)">A0</text>
<text x="83.2" y="96.1" transform="rotate(-90 83.2 96.1)">18</text>
<text x="83.7" y="100.6" transform="rotate(-90 83.7 100.6)">AREF</text>
<text x="84.5" y="96.1" transform="rotate(-90 84.5 96.1)">17</text>
<text x="85" y="99.8" transform="rotate(-90 85 99.8)">3V3</text>
<text x="85.9" y="96.1" transform="rotate(-90 85.9 96.1)">16</text>
<text x="67.4" y="111.7" transform="rotate(-90 67.4 111.7)">1</text>
<text x="67.9" y="109.7" transform="rotate(-90 67.9 109.7)">D1/TX</text>
<text x="68.7" y="111.7" transform="rotate(-90 68.7 111.7)">2</text>
<text x="69.2" y="109.7" transform="rotate(-90 69.2 109.7)">D0/RX</text>
<text x="70" y="111.7" transform="rotate(-90 70 111.7)">3</text>
<text x="70.5" y="109.7" transform="rotate(-90 70.5 109.7)">RESET</text>
<text x="71.3" y="111.7" transform="rotate(-90 71.3 111.7)">4</text>
<text x="71.8" y="109.7" transform="rotate(-90 71.8 109.7)">GND</text>
<text x="72.6" y="111.7" transform="rotate(-90 72.6 111.7)">5</text>
<text x="73.2" y="109.7" transform="rotate(-90 73.2 109.7)">D2</text>
<text x="74" y="111.7" transform="rotate(-90 74 111.7)">6</text>
<text x="74.5" y="109.7" transform="rotate(-90 74.5 109.7)">D3</text>
<text x="75.3" y="111.7" transform="rotate(-90 75.3 111.7)">7</text>
<text x="75.8" y="109.7" transform="rotate(-90 75.8 109.7)">D4</text>
<text x="76.6" y="111.7" transform="rotate(-90 76.6 111.7)">8</text>
<text x="77.1" y="109.7" transform="rotate(-90 77.1 109.7)">D5</text>
<text x="77.9" y="111.7" transform="rotate(-90 77.9 111.7)">9</text>
<text x="78.4" y="109.7" transform="rotate(-90 78.4 109.7)">D6</text>
<text x="79.2" y="112.5" transform="rotate(-90 79.2 112.5)">10</text>
<text x="79.8" y="109.7" transform="rotate(-90 79.8 109.7)">D7</text>
<text x="80.6" y="112.5" transform="rotate(-90 80.6 112.5)">11</text>
<text x="81.1" y="109.7" transform="rotate(-90 81.1 109.7)">D8</text>
<text x="81.9" y="112.5" transform="rotate(-90 81.9 112.5)">12</text>
<text x="82.4" y="109.7" transform="rotate(-90 82.4 109.7)">D9</text>
<text x="83.2" y="112.5" transform="rotate(-90 83.2 112.5)">13</text>
<text x="83.7" y="109.7" transform="rotate(-90 83.7 109.7)">D10</text>
<text x="84.5" y="112.5" transform="rotate(-90 84.5 112.5)">14</text>
<text x="85" y="109.7" transform="rotate(-90 85 109.7)">D11/MOSI</text>
<text x="85.9" y="112.5" transform="rotate(-90 85.9 112.5)">15</text>
<text x="86.4" y="109.7" transform="rotate(-90 86.4 109.7)">D12/MISO D13/SCK</text>
<text x="98.3" y="122.2" transform="rotate(-90 98.3 122.2)">1</text>
<text x="99.6" y="122.2" transform="rotate(-90 99.6 122.2)">2</text>
<text x="85.6" y="127.1" transform="rotate(-90 85.6 127.1)">SPEPB</text>
<text x="90.3" y="133.4" transform="rotate(-90 90.3 133.4)">1</text>
<text x="91.7" y="133.4" transform="rotate(-90 91.7 133.4)">2</text>
<text x="28.2" y="140.7" transform="rotate(-90 28.2 140.7)">1</text>
<text x="29.5" y="140.7" transform="rotate(-90 29.5 140.7)">2</text>
<text x="30.8" y="140.7" transform="rotate(-90 30.8 140.7)">3</text>
<text x="32.1" y="140.7" transform="rotate(-90 32.1 140.7)">4</text>
<text x="33.5" y="140.7" transform="rotate(-90 33.5 140.7)">5</text>
<text x="34.8" y="140.7" transform="rotate(-90 34.8 140.7)">6</text>
<text x="36.1" y="140.7" transform="rotate(-90 36.1 140.7)">7</text>
<text x="37.4" y="140.7" transform="rotate(-90 37.4 140.7)">8</text>
<text x="38.8" y="140.7" transform="rotate(-90 38.8 140.7)">9</text>
<text x="40.1" y="141.5" transform="rotate(-90 40.1 141.5)">10</text>
<text x="98.3" y="140.7" transform="rotate(-90 98.3 140.7)">1</text>
<text x="99.6" y="140.7" transform="rotate(-90 99.6 140.7)">2</text>
<text x="50.8" y="155.8" transform="rotate(-90 50.8 155.8)">7</text>
<text x="52.1" y="155.8" transform="rotate(-90 52.1 155.8)">8</text>
<text x="53.5" y="155.8" transform="rotate(-90 53.5 155.8)">6</text>
<text x="54.8" y="155.8" transform="rotate(-90 54.8 155.8)">5</text>
<text x="56.1" y="155.8" transform="rotate(-90 56.1 155.8)">4</text>
<text x="57.4" y="155.8" transform="rotate(-90 57.4 155.8)">3</text>
<text x="58.8" y="155.8" transform="rotate(-90 58.8 155.8)">2</text>
<text x="60.1" y="155.8" transform="rotate(-90 60.1 155.8)">1</text>
<text x="38.8" y="158.4" transform="rotate(-90 38.8 158.4)">1</text>
<text x="40.1" y="158.4" transform="rotate(-90 40.1 158.4)">2</text>
<text x="41.4" y="158.4" transform="rotate(-90 41.4 158.4)">3</text>
<text x="42.7" y="158.4" transform="rotate(-90 42.7 158.4)">4</text>
<text x="44.1" y="158.4" transform="rotate(-90 44.1 158.4)">5</text>
<text x="51.4" y="158.4" transform="rotate(-90 51.4 158.4)">TX</text>
<text x="52.7" y="158.5" transform="rotate(-90 52.7 158.5)">RX</text>
<text x="54" y="161.4" transform="rotate(-90 54 161.4)">D1/SCL</text>
<text x="55.3" y="161.7" transform="rotate(-90 55.3 161.7)">D2/SDA</text>
<text x="56.6" y="158.5" transform="rotate(-90 56.6 158.5)">D3</text>
<text x="58" y="158.5" transform="rotate(-90 58 158.5)">D4</text>
<text x="59.3" y="159.5" transform="rotate(-90 59.3 159.5)">GND</text>
<text x="60.6" y="158.4" transform="rotate(-90 60.6 158.4)">5V</text>
<text x="74.5" y="159.9" transform="rotate(-90 74.5 159.9)">1</text>
<text x="75.8" y="159.9" transform="rotate(-90 75.8 159.9)">2</text>
<text x="77.1" y="159.9" transform="rotate(-90 77.1 159.9)">3</text>
<text x="78.4" y="159.9" transform="rotate(-90 78.4 159.9)">4</text>
<text x="79.8" y="159.9" transform="rotate(-90 79.8 159.9)">5</text>
<text x="81.1" y="159.9" transform="rotate(-90 81.1 159.9)">6</text>
<text x="82.4" y="159.9" transform="rotate(-90 82.4 159.9)">7</text>
<text x="83.7" y="159.9" transform="rotate(-90 83.7 159.9)">8</text>
<text x="22.4" y="164.5" transform="rotate(-90 22.4 164.5)">1</text>
<text x="23.7" y="164.5" transform="rotate(-90 23.7 164.5)">2</text>
<text x="25" y="164.5" transform="rotate(-90 25 164.5)">3</text>
<text x="26.3" y="164.5" transform="rotate(-90 26.3 164.5)">4</text>
<text x="27.6" y="164.5" transform="rotate(-90 27.6 164.5)">5</text>
<text x="50.8" y="167.2" transform="rotate(-90 50.8 167.2)">9</text>
<text x="51.4" y="165.4" transform="rotate(-90 51.4 165.4)">RST</text>
<text x="52.1" y="167.9" transform="rotate(-90 52.1 167.9)">10</text>
<text x="52.7" y="165.4" transform="rotate(-90 52.7 165.4)">A0</text>
<text x="53.5" y="167.9" transform="rotate(-90 53.5 167.9)">11</text>
<text x="54" y="165.4" transform="rotate(-90 54 165.4)">D0</text>
<text x="54.8" y="167.9" transform="rotate(-90 54.8 167.9)">12</text>
<text x="55.3" y="165.4" transform="rotate(-90 55.3 165.4)">D5</text>
<text x="56.1" y="167.9" transform="rotate(-90 56.1 167.9)">13</text>
<text x="56.6" y="165.4" transform="rotate(-90 56.6 165.4)">D6</text>
<text x="57.4" y="167.9" transform="rotate(-90 57.4 167.9)">14</text>
<text x="58" y="165.4" transform="rotate(-90 58 165.4)">D7</text>
<text x="58.8" y="167.9" transform="rotate(-90 58.8 167.9)">15</text>
<text x="59.3" y="165.4" transform="rotate(-90 59.3 165.4)">D8</text>
<text x="60.1" y="167.9" transform="rotate(-90 60.1 167.9)">16</text>
<text x="60.6" y="165.4" transform="rotate(-90 60.6 165.4)">3V3</text>
<text x="34.1" y="171" transform="rotate(-90 34.1 171)">1</text>
<text x="35.5" y="171" transform="rotate(-90 35.5 171)">2</text>
<text x="36.8" y="171" transform="rotate(-90 36.8 171)">3</text>
<text x="38.1" y="171" transform="rotate(-90 38.1 171)">4</text>
<text x="39.4" y="171" transform="rotate(-90 39.4 171)">5</text>
<text x="40.8" y="171" transform="rotate(-90 40.8 171)">6</text>
<text x="66.5" y="172.5" transform="rotate(-90 66.5 172.5)">2</text>
<text x="67.9" y="172.5" transform="rotate(-90 67.9 172.5)">1</text>
<text x="22.9" y="188.8" transform="rotate(-90 22.9 188.8)">1</text>
<text x="24.2" y="188.8" transform="rotate(-90 24.2 188.8)">2</text>
<text x="30.2" y="188.2" transform="rotate(-90 30.2 188.2)">1</text>
<text x="31.5" y="188.2" transform="rotate(-90 31.5 188.2)">2</text>
<text x="45.5" y="197.3" transform="rotate(-90 45.5 197.3)">1</text>
<text x="46.8" y="197.3" transform="rotate(-90 46.8 197.3)">3</text>
<text x="48.2" y="197.3" transform="rotate(-90 48.2 197.3)">2</text>
<text x="49.5" y="197.3" transform="rotate(-90 49.5 197.3)">7</text>
<text x="50.8" y="197.3" transform="rotate(-90 50.8 197.3)">6</text>
<text x="52.1" y="197.3" transform="rotate(-90 52.1 197.3)">5</text>
<text x="47.4" y="200.9" transform="rotate(-90 47.4 200.9)">PB4</text>
<text x="48.7" y="200.9" transform="rotate(-90 48.7 200.9)">PB3</text>
<text x="50" y="200.9" transform="rotate(-90 50 200.9)">PB2</text>
<text x="51.4" y="200.9" transform="rotate(-90 51.4 200.9)">PB1</text>
<text x="52.7" y="200.9" transform="rotate(-90 52.7 200.9)">PB0</text>
<text x="71.3" y="204" transform="rotate(-90 71.3 204)">1</text>
<text x="72.6" y="204" transform="rotate(-90 72.6 204)">2</text>
<text x="74" y="204" transform="rotate(-90 74 204)">3</text>
<text x="75.3" y="204" transform="rotate(-90 75.3 204)">4</text>
<text x="46.1" y="209.6" transform="rotate(-90 46.1 209.6)">VCC</text>
<text x="46.1" y="204.3" transform="rotate(-90 46.1 204.3)">NRESPB5</text>
<text x="52.7" y="209.6" transform="rotate(-90 52.7 209.6)">GND</text>
<text x="72" y="205.3" transform="rotate(-90 72 205.3)">1</text>
<text x="73.3" y="205.3" transform="rotate(-90 73.3 205.3)">2</text>
<text x="74.6" y="205.3" transform="rotate(-90 74.6 205.3)">3</text>
<text x="75.9" y="205.3" transform="rotate(-90 75.9 205.3)">4</text>
<text x="45.5" y="211.6" transform="rotate(-90 45.5 211.6)">8</text>
<text x="52.1" y="211.6" transform="rotate(-90 52.1 211.6)">4</text>
</g>
<g font-size="1.2" fill="#282773">
<text x="45.4" y="81.1" transform="rotate(-90 45.4 81.1)">P2</text>
<text x="46.6" y="82.1" transform="rotate(-90 46.6 82.1)">POWER5V</text>
<text x="78.4" y="81.3" transform="rotate(-90 78.4 81.3)">P10</text>
<text x="79.6" y="81.3" transform="rotate(-90 79.6 81.3)">Analog</text>
<text x="20.9" y="89.6" transform="rotate(-90 20.9 89.6)">RELAY1</text>
<text x="36.7" y="88.4" transform="rotate(-90 36.7 88.4)">D1</text>
<text x="37.8" y="88.4" transform="rotate(-90 37.8 88.4)">1N4448</text>
<text x="22.1" y="95.2" transform="rotate(-90 22.1 95.2)">SRD-05VDC-SL-C</text>
<text x="48.7" y="91.3" transform="rotate(-90 48.7 91.3)">C3</text>
<text x="49.9" y="91.3" transform="rotate(-90 49.9 91.3)">470uF/25V</text>
<text x="97.7" y="95.6" transform="rotate(-90 97.7 95.6)">C4</text>
<text x="98.8" y="95.6" transform="rotate(-90 98.8 95.6)">100n</text>
<text x="48.7" y="96.9" transform="rotate(-90 48.7 96.9)">C2</text>
<text x="49.9" y="96.9" transform="rotate(-90 49.9 96.9)">100n</text>
<text x="63.2" y="104.3" transform="rotate(-90 63.2 104.3)">U2</text>
<text x="64.4" y="104.4" transform="rotate(-90 64.4 104.4)">ARDUINO_NANO</text>
<text x="103" y="117.7" transform="rotate(-90 103 117.7)">R2</text>
<text x="104.2" y="117.8" transform="rotate(-90 104.2 117.8)">270</text>
<text x="37.5" y="121.4" transform="rotate(-90 37.5 121.4)">R9</text>
<text x="38.7" y="121.9" transform="rotate(-90 38.7 121.9)">1K5</text>
<text x="46.7" y="123.3" transform="rotate(-90 46.7 123.3)">R10</text>
<text x="47.9" y="123.2" transform="rotate(-90 47.9 123.2)">1K5</text>
<text x="58" y="124.6" transform="rotate(-90 58 124.6)">R11</text>
<text x="59.2" y="124.5" transform="rotate(-90 59.2 124.5)">1K5</text>
<text x="95" y="122.8" transform="rotate(-90 95 122.8)">P3</text>
<text x="34.1" y="128.5" transform="rotate(-90 34.1 128.5)">Q1</text>
<text x="35.3" y="131" transform="rotate(-90 35.3 131)">2N7000</text>
<text x="43.4" y="129.8" transform="rotate(-90 43.4 129.8)">Q2</text>
<text x="54.7" y="131.1" transform="rotate(-90 54.7 131.1)">Q3</text>
<text x="67.9" y="132" transform="rotate(-90 67.9 132)">R12</text>
<text x="69.1" y="131.8" transform="rotate(-90 69.1 131.8)">1K5</text>
<text x="96.4" y="127.7" transform="rotate(-90 96.4 127.7)">POWLEDHEADER</text>
<text x="44.6" y="132.3" transform="rotate(-90 44.6 132.3)">2N7000</text>
<text x="55.8" y="133.6" transform="rotate(-90 55.8 133.6)">2N7000</text>
<text x="87.1" y="134.1" transform="rotate(-90 87.1 134.1)">P6</text>
<text x="88.4" y="135.3" transform="rotate(-90 88.4 135.3)">SPECIALPB</text>
<text x="102.3" y="136.9" transform="rotate(-90 102.3 136.9)">R1</text>
<text x="103.5" y="137" transform="rotate(-90 103.5 137)">330</text>
<text x="26.2" y="141.1" transform="rotate(-90 26.2 141.1)">J1</text>
<text x="60.6" y="143.9" transform="rotate(-90 60.6 143.9)">C5</text>
<text x="61.8" y="143.9" transform="rotate(-90 61.8 143.9)">100n</text>
<text x="64.6" y="138.4" transform="rotate(-90 64.6 138.4)">Q4</text>
<text x="65.7" y="140.9" transform="rotate(-90 65.7 140.9)">2N7000</text>
<text x="88.4" y="141.5" transform="rotate(-90 88.4 141.5)">R8</text>
<text x="89.6" y="141.6" transform="rotate(-90 89.6 141.6)">330</text>
<text x="95" y="140.5" transform="rotate(-90 95 140.5)">P4</text>
<text x="22.9" y="148.2" transform="rotate(-90 22.9 148.2)">C7</text>
<text x="24.1" y="148.2" transform="rotate(-90 24.1 148.2)">470uF/25V</text>
<text x="27.6" y="146.4" transform="rotate(-90 27.6 146.4)">Relays</text>
<text x="88.4" y="149.5" transform="rotate(-90 88.4 149.5)">R6</text>
<text x="88.4" y="145.5" transform="rotate(-90 88.4 145.5)">R7</text>
<text x="89.6" y="149.6" transform="rotate(-90 89.6 149.6)">330</text>
<text x="89.6" y="145.6" transform="rotate(-90 89.6 145.6)">330</text>
<text x="96.2" y="148.7" transform="rotate(-90 96.2 148.7)">WIFILEDHEADER</text>
<text x="22.9" y="153.8" transform="rotate(-90 22.9 153.8)">C8</text>
<text x="24.1" y="153.8" transform="rotate(-90 24.1 153.8)">100n</text>
<text x="88.4" y="153.4" transform="rotate(-90 88.4 153.4)">R5</text>
<text x="89.6" y="153.5" transform="rotate(-90 89.6 153.5)">330</text>
<text x="35.5" y="159.4" transform="rotate(-90 35.5 159.4)">H1</text>
<text x="36.7" y="159.5" transform="rotate(-90 36.7 159.5)">PBHEADER</text>
<text x="48" y="161.9" transform="rotate(-90 48 161.9)">U1</text>
<text x="71.2" y="159.7" transform="rotate(-90 71.2 159.7)">P5</text>
<text x="18.9" y="164.6" transform="rotate(-90 18.9 164.6)">H3</text>
<text x="20.1" y="164.6" transform="rotate(-90 20.1 164.6)">I2CSpare</text>
<text x="49.2" y="162" transform="rotate(-90 49.2 162)">WEMOS D1 MINI</text>
<text x="72.3" y="165.3" transform="rotate(-90 72.3 165.3)">LEDHEADER</text>
<text x="30.8" y="171.9" transform="rotate(-90 30.8 171.9)">P1</text>
<text x="32" y="172" transform="rotate(-90 32 172)">RTC</text>
<text x="63.2" y="172.3" transform="rotate(-90 63.2 172.3)">P7</text>
<text x="42.8" y="185.8" transform="rotate(-90 42.8 185.8)">R4</text>
<text x="44" y="185.9" transform="rotate(-90 44 185.9)">15k</text>
<text x="64.6" y="180.4" transform="rotate(-90 64.6 180.4)">ONOFFHEADER</text>
<text x="19.6" y="189.8" transform="rotate(-90 19.6 189.8)">P9</text>
<text x="20.8" y="189.9" transform="rotate(-90 20.8 189.9)">WDRESETBT</text>
<text x="26.8" y="189.1" transform="rotate(-90 26.8 189.1)">P8</text>
<text x="28.1" y="189.3" transform="rotate(-90 28.1 189.3)">WDDEBUG</text>
<text x="42.8" y="190.5" transform="rotate(-90 42.8 190.5)">R3</text>
<text x="44" y="190.6" transform="rotate(-90 44 190.6)">15k</text>
<text x="79.8" y="193.9" transform="rotate(-90 79.8 193.9)">C1</text>
<text x="81" y="193.9" transform="rotate(-90 81 193.9)">470uF/25V</text>
<text x="36.8" y="208" transform="rotate(-90 36.8 208)">C6</text>
<text x="38" y="208" transform="rotate(-90 38 208)">100n</text>
<text x="42.7" y="204.9" transform="rotate(-90 42.7 204.9)">U3</text>
<text x="43.9" y="205.1" transform="rotate(-90 43.9 205.1)">ATTINY85V-10P</text>
<text x="68.5" y="205.9" transform="rotate(-90 68.5 205.9)">H4</text>
<text x="69.7" y="216.9" transform="rotate(-90 69.7 216.9)">4COLORLEDHEADER</text>
</g>
<g font-size=".7" fill="#3b53a3">
<text x="31.4" y="101.6" transform="rotate(-90 31.4 101.6)">MAINPOWERSWITCH</text>
<text x="96.9" y="116.5" transform="rotate(-90 96.9 116.5)">MAINPOWERLED</text>
<text x="73.7" y="123.8" transform="rotate(-90 73.7 123.8)">LED0</text>
<text x="76.4" y="123.8" transform="rotate(-90 76.4 123.8)">LED1</text>
<text x="79" y="123.8" transform="rotate(-90 79 123.8)">LED2</text>
<text x="81.7" y="123.8" transform="rotate(-90 81.7 123.8)">LED3</text>
<text x="83" y="124.4" transform="rotate(-90 83 124.4)">WIFILED</text>
<text x="27.4" y="133.3" transform="rotate(-90 27.4 133.3)">RELAYMAINPOW</text>
<text x="55.9" y="150" transform="rotate(-90 55.9 150)">PB2</text>
<text x="57.2" y="150" transform="rotate(-90 57.2 150)">PB3</text>
<text x="53.3" y="150.1" transform="rotate(-90 53.3 150.1)">SCL</text>
<text x="54.6" y="150.2" transform="rotate(-90 54.6 150.2)">SDA</text>
<text x="38" y="164.1" transform="rotate(-90 38 164.1)">PB0</text>
<text x="39.4" y="164.1" transform="rotate(-90 39.4 164.1)">PB1</text>
<text x="40.7" y="164.1" transform="rotate(-90 40.7 164.1)">PB2</text>
<text x="42" y="164.1" transform="rotate(-90 42 164.1)">PB3</text>
<text x="54.6" y="173.4" transform="rotate(-90 54.6 173.4)">PB1</text>
<text x="55.9" y="173.4" transform="rotate(-90 55.9 173.4)">PB0</text>
<text x="65.2" y="169.4" transform="rotate(-90 65.2 169.4)">MAINPOWERSWITCH</text>
<text x="57.2" y="178.7" transform="rotate(-90 57.2 178.7)">WS2801DATA</text>
<text x="58.5" y="178.7" transform="rotate(-90 58.5 178.7)">WS2801CLK</text>
<text x="25.5" y="181.9" transform="rotate(-90 25.5 181.9)">SDA</text>
<text x="26.8" y="181.8" transform="rotate(-90 26.8 181.8)">SCL</text>
<text x="50.6" y="185.3" transform="rotate(-90 50.6 185.3)">RESET</text>
<text x="22.1" y="195.2" transform="rotate(-90 22.1 195.2)">WDRESET</text>
<text x="29.4" y="193.9" transform="rotate(-90 29.4 193.9)">WDDEBUGTX</text>
<text x="49.3" y="193.2" transform="rotate(-90 49.3 193.2)">SCL</text>
<text x="51.9" y="193.2" transform="rotate(-90 51.9 193.2)">SDA</text>
</g>
</svg>
